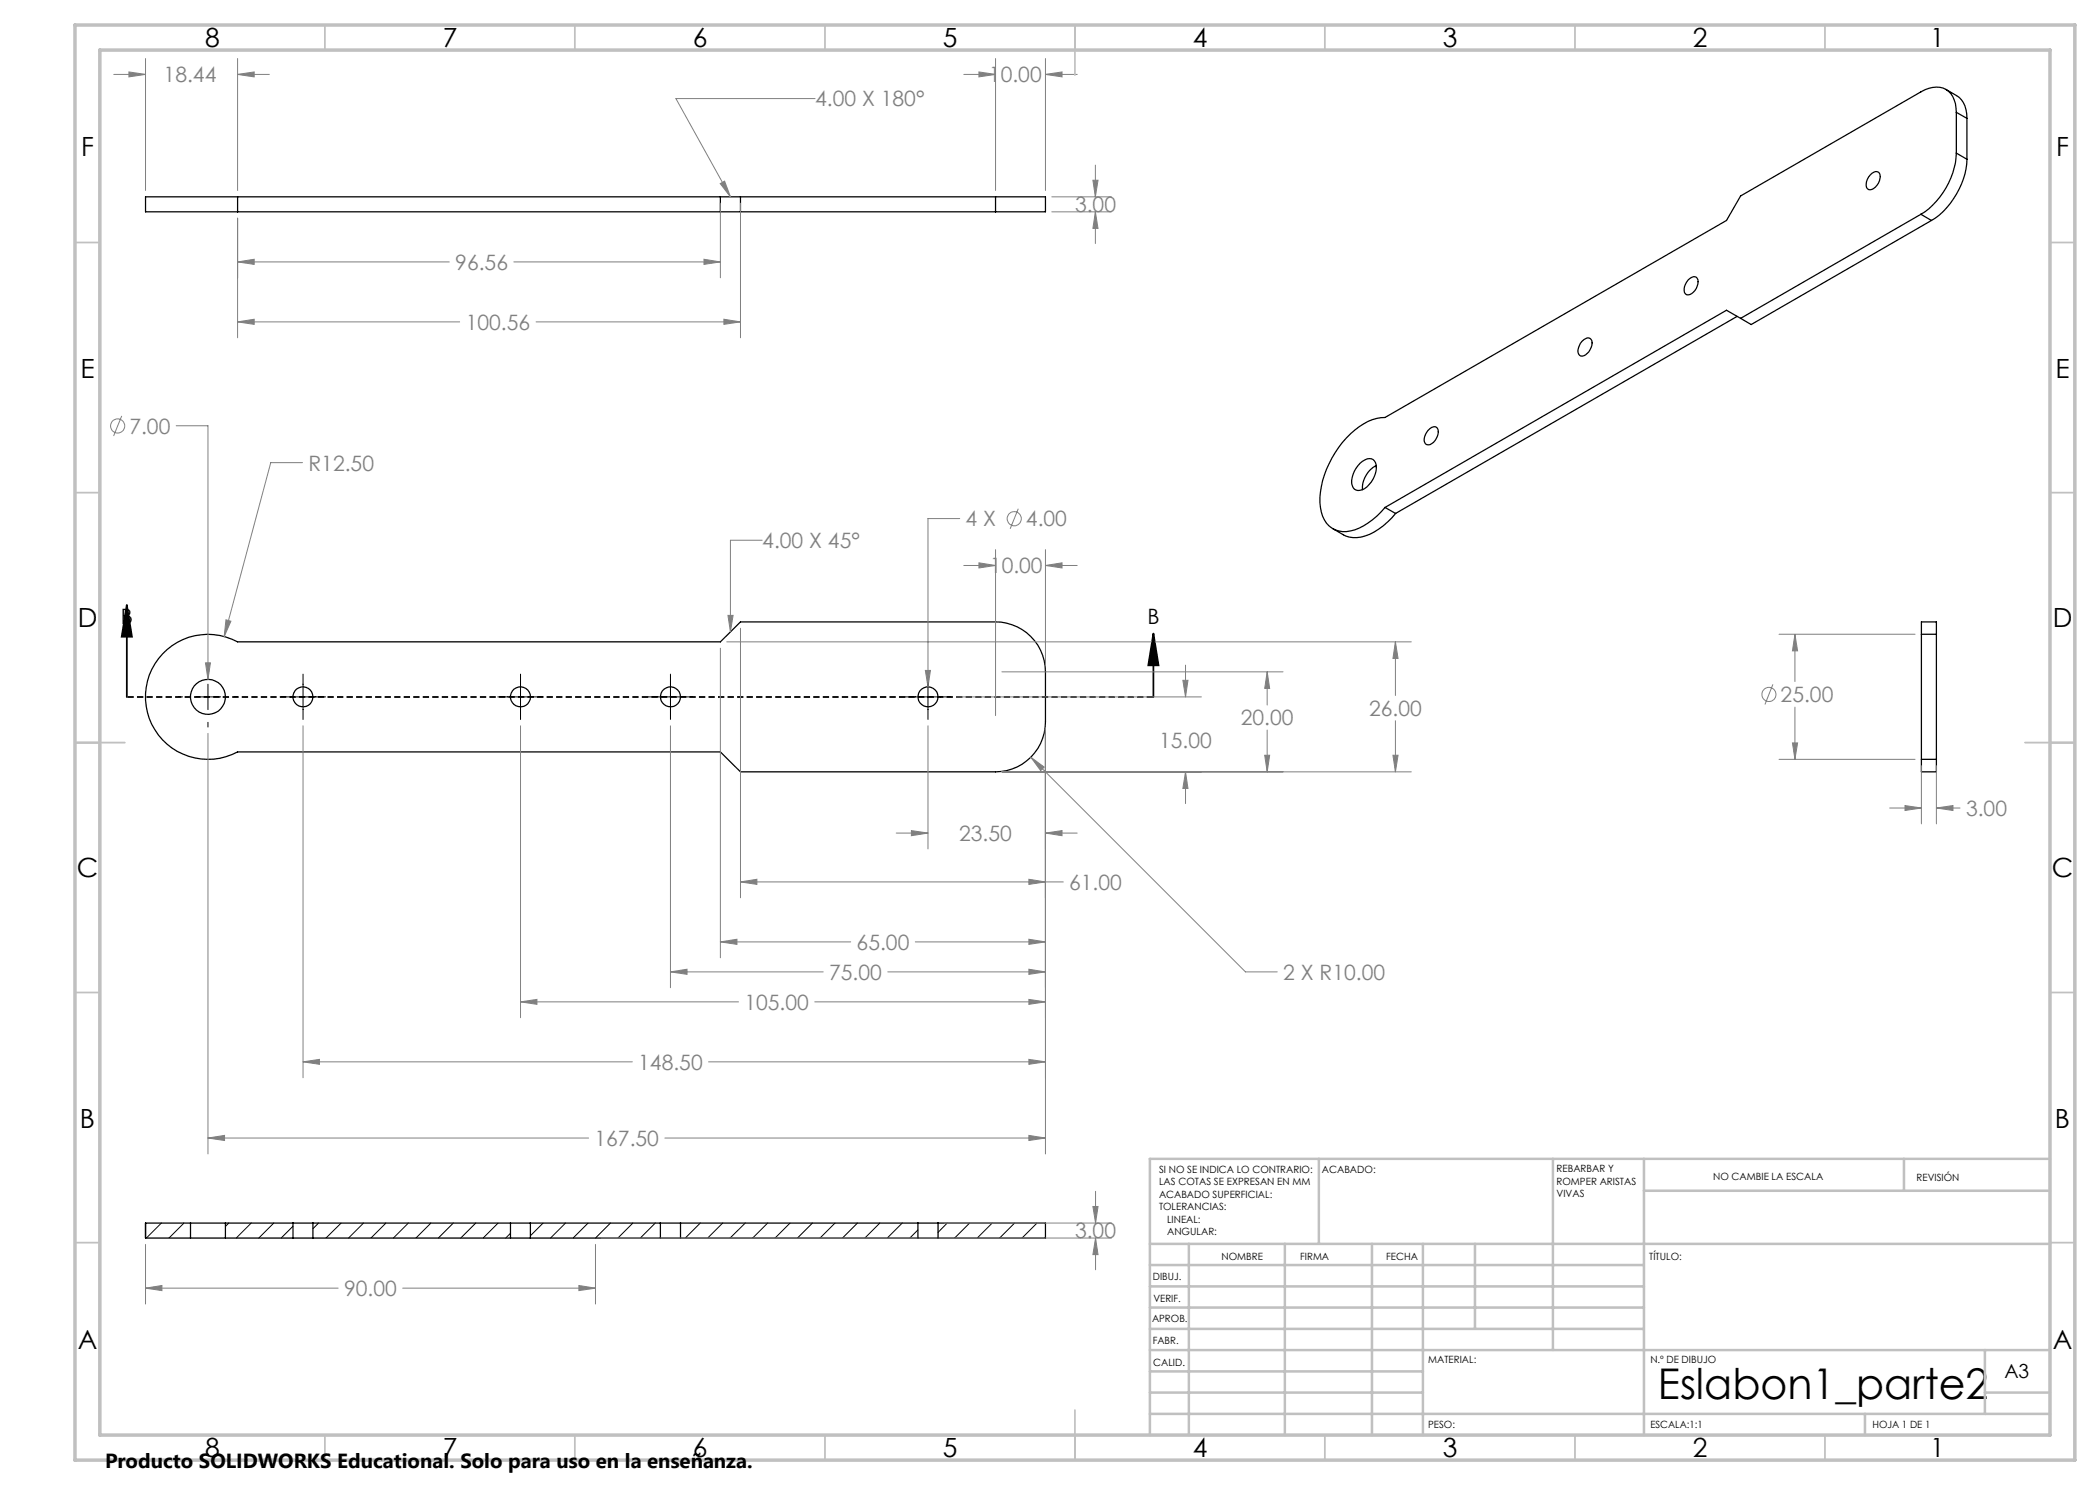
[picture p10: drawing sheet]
<svg xmlns="http://www.w3.org/2000/svg" width="420mm" height="297mm" viewBox="0 0 420 297" stroke-linecap="round" stroke-linejoin="round" font-family="sans-serif">
<g fill="none" stroke="#000" stroke-width=".25">
<path d="M389.2 17.9a6.3 6.3 0 0 1 3.5 2.6 6.6 6.6 0 0 1 .7 3.2M47.5 39.4h-18.4v3h18.4M47.5 39.4h151.6M47.5 39.4v3M144.1 39.4v3M148.1 39.4v3M199.1 39.4h10v3h-10M199.1 39.4v3M374.4 34.7a.97 .97 0 0 1 1.3-.3 .97 .97 0 0 1 .3 1.3 2.38 2.38 0 0 1-2.3 2.2 1.53 1.53 0 0 1-.2-2.1zM391.3 22.5a5.3 5.3 0 0 0-2.1-4.6 5 5 0 0 0-5 .5l-36.1 20.8-2.8 4.9-68.3 39.4a10 10 0 0 0-6.9 3.2 19.8 19.8 0 0 0-6.1 13.8 5.5 5.5 0 0 0 3.7 5.7 8.1 8.1 0 0 0 6.8-2.2l2.5-2.5M391.3 30.6a15.6 15.6 0 0 1-7.1 12.3M391.3 22.5v8.1"/>
<path d="M391.3 30.6l2.1 1.3M391.3 22.5l2.1 1.2M393.4 31.9a15.7 15.7 0 0 1-7.1 12.2M393.4 23.7v8.2M47.5 42.4h151.6M337.6 56a1.15 1.15 0 0 1 1.8-.3 2.6 2.6 0 0 1-1.8 3.3 1.07 1.07 0 0 1-.7-1.7zM384.2 42.9l-36.1 20.8M384.2 42.9l2.1 1.2M386.3 44.1l-36.1 20.8-2.1-1.2M316.4 68.3a1.15 1.15 0 0 1 1.8-.4 2.67 2.67 0 0 1-1.8 3.3 1.07 1.07 0 0 1-.7-1.6zM347.4 63.3l-68.3 39.4M348.1 63.7l-2.8-1.6-68.3 39.4"/>
<path d="M272 92.7a2.02 2.02 0 0 1 2.9-.5 4 4 0 0 1-1.1 4.7 2.29 2.29 0 0 1-2.9 .9 3.5 3.5 0 0 1 .3-4.1zM275.3 93.1a5.2 5.2 0 0 0-2.8 4.8M285.6 86a1.18 1.18 0 0 1 1.9-.3 2.63 2.63 0 0 1-1.9 3.3 1.07 1.07 0 0 1-.7-1.7zM277 101.5l2.1 1.2M279.1 102.7a12.4 12.4 0 0 1-7.7 4.8 4.6 4.6 0 0 1-2.7-.5l-2.1-1.3M32.5 130.8a12.4 12.4 0 0 1 15-2.4h96.6l4-4h51a10 10 0 0 1 10 10v10a10 10 0 0 1-10 10h-51l-4-4h-96.6a12.5 12.5 0 0 1-15.8-3.4 12.5 12.5 0 0 1 .8-16.2zM384.3 126.9v25M384.3 126.9v-2.5h3v2.5M384.3 126.9h3M387.3 126.9v25M384.3 151.9v2.5h3v-2.5M384.3 151.9h3"/>
<path d="M38.1 244.6h7M38.1 247.6h7M38.1 244.6h-9v3h9M38.1 244.6v3M45.1 244.6h13.5M45.1 247.6h13.5M45.1 244.6v3M58.6 244.6h4M58.6 247.6h4M58.6 244.6v3M62.6 244.6h39.5M62.6 247.6h39.5"/>
<path d="M62.6 244.6v3M102.1 244.6h4M102.1 247.6h4M102.1 244.6v3M106.1 244.6h26M106.1 247.6h26M106.1 244.6v3M132.1 244.6h4M132.1 247.6h4M132.1 244.6v3M136.1 244.6v3M136.1 244.6h47.5"/>
<path d="M136.1 247.6h47.5M183.6 244.6h4M183.6 247.6h4M183.6 244.6v3M187.6 244.6h21.5v3h-21.5M187.6 244.6v3"/>
<circle cx="41.6" cy="139.4" r="3.5"/>
<circle cx="60.6" cy="139.4" r="1.99"/>
<circle cx="104.1" cy="139.4" r="1.99"/>
<circle cx="134.1" cy="139.4" r="1.99"/>
<circle cx="185.6" cy="139.4" r="1.99"/>
</g>
<g fill="none" stroke="#000" stroke-width=".2">
<path d="M35.6 139.4h.9M39.1 139.4h5M41.6 133.3v1M41.6 136.8v5.1M46.7 139.4h.9M56.1 139.4h9M60.6 134.8v9.1M99.6 139.4h9M104.1 134.8v9.1M129.5 139.4h9.1M134.1 134.8v9.1M181 139.4h9.1"/>
<path d="M185.6 134.8v9.1M41.6 144.5v.9M32.3 244.6l-3 3M36.8 244.6l-3 3M45.8 244.6l-.7 .7M50.2 244.6l-3 3M54.8 244.6l-3 3M58.6 245.2l-2.4 2.4M63.7 244.6l-1.1 1.1M68.2 244.6l-3 3M72.7 244.6l-3 3M77.2 244.6l-3 3"/>
<path d="M81.7 244.6l-3 3M86.2 244.6l-3 3M90.7 244.6l-3 3M95.1 244.6l-3 3M99.6 244.6l-3 3M102.1 246.7l-1 .9M108.6 244.6l-2.5 2.6M113.1 244.6l-3 3M117.6 244.6l-3 3M122.1 244.6l-3 3M126.6 244.6l-3 3M131.1 244.6l-3 3"/>
<path d="M140.1 244.6l-3 3M144.5 244.6l-3 3M149 244.6l-3 3M153.5 244.6l-3 3M158 244.6l-3 3M162.5 244.6l-3 3M167 244.6l-3 3M171.5 244.6l-3 3M176 244.6l-3 3M180.4 244.6l-3 3M183.6 246l-1.6 1.6M189.4 244.6l-1.8 1.9"/>
<path d="M193.9 244.6l-3 3M198.4 244.6l-3 3M202.9 244.6l-3 3M207.4 244.6l-3 3M209.1 247.4l-.2 .2"/>
</g>
<g fill="none" stroke="#808080" stroke-width=".2">
<path d="M22.8 14.9h6.3M25.8 14.4l3.3 .5-3.3 .5zM29.1 11.7v26.4M47.5 14.9l3.3-.5v1zM47.5 11.7v26.4M47.5 14.9h6.4M163 19.7h-27.8l10.9 19.7M192.8 14.9h6.3M195.8 14.4l3.3 .5-3.3 .5zM199.1 11.7v26.4M209.1 14.9l3.3-.5v1zM209.1 11.7v26.4"/>
<path d="M209.1 14.9h6.3M144 36.7l.9-.5 1.2 3.2zM210.4 39.4h11.9M218.6 36.1h1l-.5 3.3zM219.1 33v6.4M47.5 52.4l3.3-.5v1zM47.5 43.6v24M47.5 52.4h42.4M102.8 52.4h41.3M140.8 51.9l3.3 .5-3.3 .5zM144.1 40.6v15M148.1 40.6v27"/>
<path d="M210.4 42.4h11.9M219.1 42.4l.5 3.3h-1zM219.1 42.4v6.3M47.5 64.4l3.3-.6v1.1zM47.5 64.4h44.4M107.2 64.4h40.9M144.8 63.8l3.3 .6-3.3 .5zM24.3 83.2l-1.6 4M35.2 85.2h6.4v50.7M60.5 92.5h-6.3l-9.4 34.8M152.4 108.1h-6.3v18.3M191.9 103.7h-6.3v33.7"/>
<path d="M192.8 113.1h6.3M195.8 112.6l3.3 .5-3.3 .5zM199.1 109.9v33.2M203.7 101.7l-1.7 4.1M209.1 113.1l3.3-.5v1zM209.1 109.9v23.2M209.1 113.1h6.3M41.1 132.6h1l-.5 3.3zM45.2 124l1 .2-1.4 3.1zM144.1 129.6v62M145.3 128.4h137M145.6 123.1h1l-.5 3.3z"/>
<path d="M148.1 125.7v53.9M185.1 134.1h1l-.5 3.3zM191.4 139.4h48.9M200.4 134.4h56.2M236.6 136.1h1l-.5 3.3zM237.1 133v6.4M253.4 134.4l.5 3.3h-1zM253.4 134.4v6.6M279.1 128.4l.5 3.3h-1zM279.1 128.4v10.7M354.6 136.9l-1.6 4M355.8 126.9h27.2"/>
<path d="M359 126.9l.5 3.3h-1zM359 126.9v9.4M41.6 146.7v84.1M60.6 145.2v70.3M104.1 145.2v58.3M134.1 145.2v52.4M185.6 145.2v24.6M200.4 154.4h81.9M206.2 151.4l2.6 2-.7 .7zM206.2 151.4l42.9 43h6.3M209.1 145.7v85.1M237.1 154.4l.5 3.3h-1z"/>
<path d="M237.1 154.4v6.3M252.9 151.1h1l-.5 3.3zM253.4 146v8.4M278.6 151.1h1l-.5 3.3zM279.1 144.1v10.3M355.8 151.9h27.2M358.5 148.6h1l-.5 3.3zM359 141.4v10.5M384.3 153.1v11.7M387.3 153.1v11.7M148.1 176.4l3.3-.5v1zM148.1 176.4h64.6"/>
<path d="M179.2 166.6h6.4M182.3 166.1l3.3 .5-3.3 .5zM205.8 175.9l3.3 .5-3.3 .5zM209.1 166.6l3.3-.5v1zM209.1 166.6h6.3M377.9 161.6h6.4M381 161.1l3.3 .5-3.3 .5zM387.3 161.6l3.3-.5v1zM387.3 161.6h4.7M134.1 194.4l3.3-.6v1.1zM134.1 194.4h30.5M144.1 188.4l3.3-.5v1z"/>
<path d="M144.1 188.4h26M177.6 194.4h31.5M183.1 188.4h26M205.8 187.9l3.3 .5-3.3 .5zM205.8 193.8l3.3 .6-3.3 .5zM205.8 199.9l3.3 .5-3.3 .5zM60.6 212.4l3.3-.5v1zM60.6 212.4h65.9M104.1 200.4l3.3-.5v1zM104.1 200.4h43.6M141.7 212.4h67.4M162.9 200.4h46.2"/>
<path d="M205.8 211.9l3.3 .5-3.3 .5zM41.6 227.6l3.3-.5v1zM41.6 227.6h76.1M133 227.6h76.1M205.8 227.1l3.3 .5-3.3 .5zM219.1 238.3v6.3M29.1 257.6l3.3-.5v1zM29.1 248.9v11.9M29.1 257.6h38.5M80.5 257.6h38.6M115.8 257.1l3.3 .5-3.3 .5zM119.1 248.9v11.9"/>
<path d="M120.4 247.6h101.9M188.9 244.6h33.4M218.6 241.3h1l-.5 3.3zM219.1 247.6l.5 3.3h-1zM219.1 247.6v6.4"/>
<circle cx="23.5" cy="85.2" r="1.41"/>
<circle cx="202.8" cy="103.7" r="1.42"/>
<circle cx="353.8" cy="138.9" r="1.41"/>
</g>
<path d="M25.4 121l1 6.3h-2.1zM25.4 121v18.4M230.7 126.7l1 6.4h-2zM230.7 126.7v12.7" fill="none" stroke="#000" stroke-width=".35"/>
<path d="M230.7 139.4h-205.3" fill="none" stroke="#000" stroke-width=".35" stroke-dasharray="1.3 .6" stroke-dashoffset="-.1" stroke-linecap="butt"/>
<g fill="none" stroke="#c0c0c0" stroke-width=".35">
<path d="M65 5v5M115 5v5M165 5v5M215 5v10M265 5v5M315 5v5M365 5v5M15 48.5h5M410 48.5h5M15 98.5h5M410 98.5h5M15 148.5h10"/>
<path d="M405 148.5h10M15 198.5h5M410 198.5h5M15 248.5h5M410 248.5h5M65 287v5M115 287v5M165 287v5M215 282v10M265 287v5M315 287v5M365 287v5"/>
</g>
<g fill="none" stroke="#c0c0c0" stroke-width=".5">
<path d="M263.8 231.8v17M310.6 231.8v38.2M328.8 231.8v55.2M328.8 238.2h81.2M380.8 231.8v6.4M410 231.8h-180v55.2M230 248.8h180M230 257.3h98.8M230 253h98.8M237.8 248.8v38.2M257 248.8v38.2M274.4 248.8v38.2"/>
<path d="M284.6 248.8v38.2M295 248.8v17M230 265.8h98.8M230 261.5h98.8M230 278.5h54.6M230 274.3h54.6M230 270h180M397 278.5h13M397 270v12.8M230 282.8h180M373 282.8v4.2"/>
</g>
<path d="M15 5h400v287h-400zM20 10h390v277h-390z" fill="none" stroke="#c0c0c0" stroke-width=".7"/>
<path d="M230.7 126.7l1 6.4h-2zM25.4 121l1 6.3h-2.1z" fill="#000"/>
<g fill="#808080">
<path d="M209.1 113.1l3.3-.5v1zM195.8 112.6l3.3 .5-3.3 .5zM209.1 166.6l3.3-.5v1zM182.3 166.1l3.3 .5-3.3 .5zM205.8 175.9l3.3 .5-3.3 .5zM148.1 176.4l3.3-.5v1zM205.8 187.9l3.3 .5-3.3 .5zM144.1 188.4l3.3-.5v1zM205.8 193.8l3.3 .6-3.3 .5zM134.1 194.4l3.3-.6v1.1zM205.8 199.9l3.3 .5-3.3 .5zM104.1 200.4l3.3-.5v1zM205.8 211.9l3.3 .5-3.3 .5zM60.6 212.4l3.3-.5v1zM205.8 227.1l3.3 .5-3.3 .5zM41.6 227.6l3.3-.5v1zM237.1 154.4l.5 3.3h-1zM236.6 136.1h1l-.5 3.3zM252.9 151.1h1l-.5 3.3zM253.4 134.4l.5 3.3h-1zM278.6 151.1h1l-.5 3.3zM279.1 128.4l.5 3.3h-1zM185.1 134.1l.5 3.3 .5-3.3zM41.1 132.6l.5 3.3 .5-3.3zM206.2 151.4l1.9 2.7 .7-.7zM45.2 124l-.4 3.3 1.4-3.1zM145.6 123.1h1l-.5 3.3zM47.5 52.4l3.3-.5v1zM140.8 51.9l3.3 .5-3.3 .5zM47.5 64.4l3.3-.6v1.1zM144.8 63.8l3.3 .6-3.3 .5zM218.6 36.1h1l-.5 3.3zM219.1 42.4l.5 3.3h-1zM195.8 14.4l3.3 .5-3.3 .5zM209.1 14.9l3.3-.5v1zM47.5 14.9l3.3-.5v1zM25.8 14.4l3.3 .5-3.3 .5zM144 36.7l.9-.5 1.2 3.2zM381 161.1l3.3 .5-3.3 .5zM387.3 161.6l3.3-.5v1zM359 126.9l.5 3.3h-1zM358.5 148.6h1l-.5 3.3z"/>
<path d="M115.8 257.1l3.3 .5-3.3 .5zM29.1 257.6l3.3-.5v1zM219.1 247.6l.5 3.3h-1zM218.6 241.3h1l-.5 3.3z"/>
</g>
<text font-size="8.5" x="331.6" y="279.7">Eslabon1_parte2</text>
<g font-size="5.3">
<text x="41" y="9.5">8</text>
<text x="88.5" y="9.5">7</text>
<text x="138.5" y="9.5">6</text>
<text x="188.5" y="9.5">5</text>
<text x="238.5" y="9.5">4</text>
<text x="288.5" y="9.5">3</text>
<text x="338.5" y="9.5">2</text>
<text x="386" y="9.5">1</text>
<text x="16.2" y="31.2">F</text>
<text x="411.2" y="31.2">F</text>
<text x="16.1" y="75.5">E</text>
<text x="411.1" y="75.5">E</text>
<text x="15.5" y="125.5">D</text>
<text x="410.5" y="125.5">D</text>
<text x="15.4" y="175.5">C</text>
<text x="410.4" y="175.5">C</text>
<text x="16" y="225.5">B</text>
<text x="411" y="225.5">B</text>
<text x="15.5" y="269.7">A</text>
<text x="410.5" y="269.7">A</text>
<text x="41" y="291.5">8</text>
<text x="88.5" y="291.5">7</text>
<text x="138.5" y="291.5">6</text>
<text x="188.5" y="291.5">5</text>
<text x="238.5" y="291.5">4</text>
<text x="288.5" y="291.5">3</text>
<text x="338.5" y="291.5">2</text>
<text x="386" y="291.5">1</text>
</g>
<g font-size="4.2" fill="#808080">
<text x="32.7" y="16.5">18.44</text>
<text x="197.8" y="16.5">10.00</text>
<text x="163" y="21.3">4.00 X 180°</text>
<text x="215" y="42.5">3.00</text>
<text x="91.1" y="53.9">96.56</text>
<text x="93.1" y="66">100.56</text>
<text x="25.9" y="86.7">7.00</text>
<text x="61.7" y="94.1">R12.50</text>
<text x="193.1" y="105.3">4 X</text>
<text x="205.2" y="105.3">4.00</text>
<text x="152.5" y="109.6">4.00 X 45°</text>
<text x="198" y="114.7">10.00</text>
<text x="273.8" y="143.2">26.00</text>
<text x="356.1" y="140.4">25.00</text>
<text x="231.8" y="149.6">15.00</text>
<text x="248.2" y="145.1">20.00</text>
<text x="393.2" y="163.2">3.00</text>
<text x="191.8" y="168.2">23.50</text>
<text x="213.8" y="178">61.00</text>
<text x="171.3" y="190">65.00</text>
<text x="165.8" y="196">75.00</text>
<text x="256.6" y="196">2 X R10.00</text>
<text x="148.9" y="202">105.00</text>
<text x="127.6" y="214">148.50</text>
<text x="118.9" y="229.2">167.50</text>
<text x="215" y="247.7">3.00</text>
<text x="68.8" y="259.2">90.00</text>
</g>
<g font-size="4.2">
<text x="24.2" y="124.9">B</text>
<text x="229.5" y="124.9">B</text>
</g>
<text font-size="4.1" x="21" y="293.7">Producto SOLIDWORKS Educational. Solo para uso en la enseñanza.</text>
<text font-size="3.9" x="400.9" y="275.5">A3</text>
<g font-size="2">
<text x="231.8" y="234.6">SI NO SE INDICA LO CONTRARIO:</text>
<text x="231.8" y="237.1">LAS COTAS SE EXPRESAN EN MM</text>
<text x="231.8" y="239.6">ACABADO SUPERFICIAL:</text>
<text x="264.4" y="234.6">ACABADO:</text>
<text x="311.3" y="234.5">REBARBAR Y</text>
<text x="311.3" y="237">ROMPER ARISTAS</text>
<text x="311.3" y="239.5">VIVAS</text>
<text x="342.6" y="236">NO CAMBIE LA ESCALA</text>
<text x="383.3" y="236.2">REVISIÓN</text>
<text x="231.8" y="242.1">TOLERANCIAS:</text>
<text x="233.4" y="244.6">LINEAL:</text>
<text x="233.4" y="247.1">ANGULAR:</text>
<text x="244.3" y="252">NOMBRE</text>
<text x="260" y="251.9">FIRMA</text>
<text x="277.2" y="251.9">FECHA</text>
<text x="329.9" y="251.9">TÍTULO:</text>
<text x="230.6" y="256.1">DIBUJ.</text>
<text x="230.7" y="260.3">VERIF.</text>
<text x="230.4" y="264.4">APROB.</text>
<text x="230.5" y="268.8">FABR.</text>
<text x="230.7" y="273.1">CALID.</text>
<text x="285.6" y="272.5">MATERIAL:</text>
<text x="330.1" y="272.5">N.º DE DIBUJO</text>
<text x="285.6" y="285.5">PESO:</text>
<text x="330.1" y="285.6">ESCALA:1:1</text>
<text x="374.5" y="285.6">HOJA 1 DE 1</text>
</g>
</svg>
